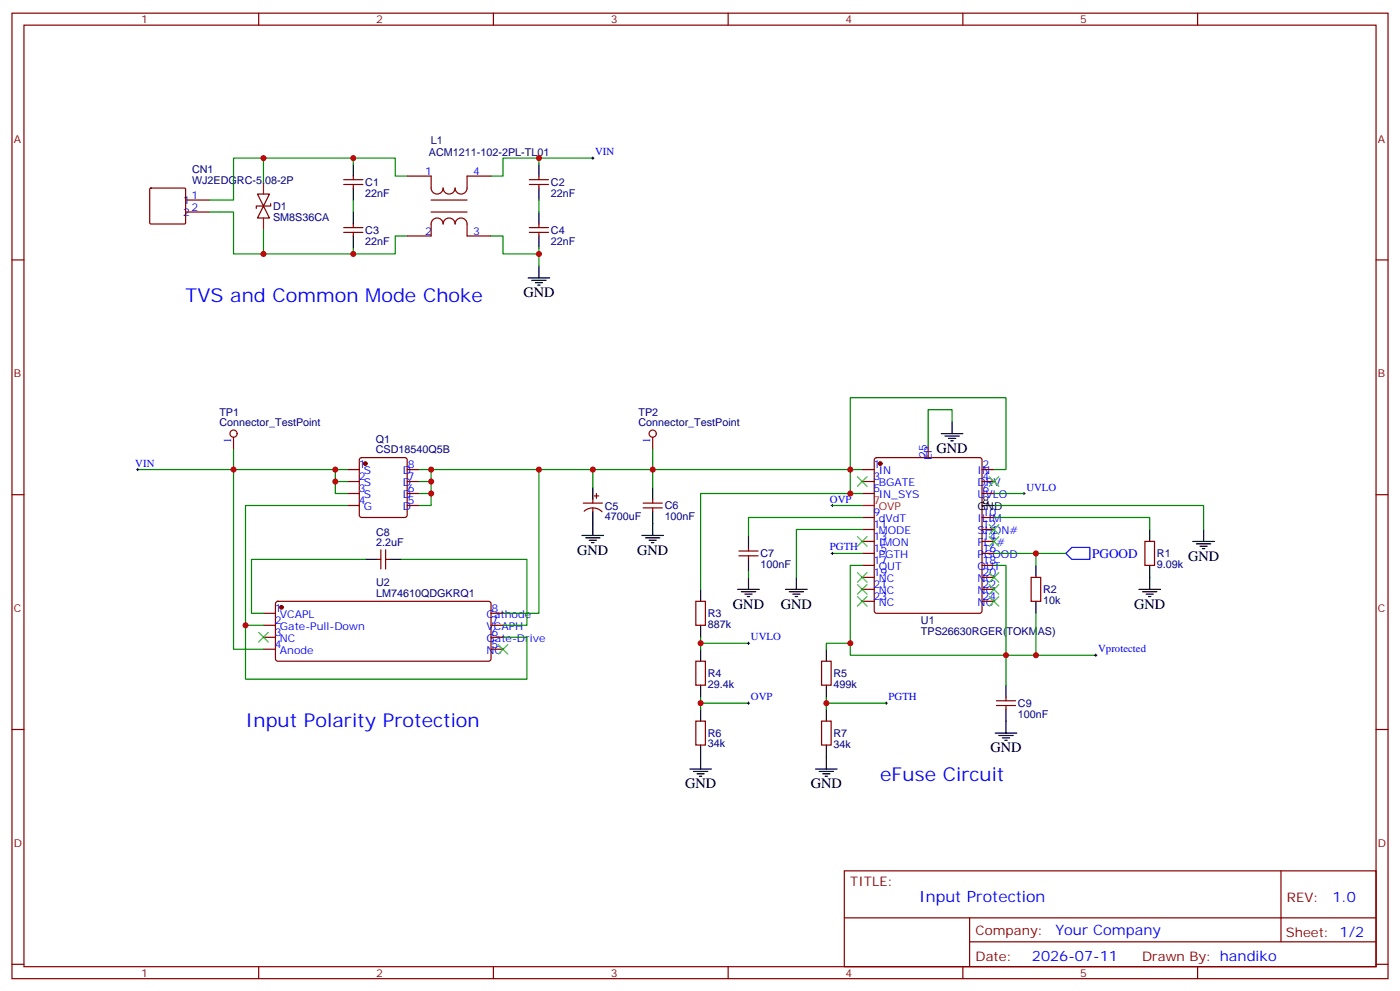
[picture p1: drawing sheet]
<svg xmlns="http://www.w3.org/2000/svg" width="412mm" height="292mm" viewBox="0 0 412 292" stroke-linecap="round" stroke-linejoin="round" font-family="sans-serif">
<g fill="none" stroke="#870000" stroke-width=".35">
<path d="M3.5 3.9h405.4v284.3h-405.4zM7.1 7.4h398.2v277.3h-398.2zM76.2 3.9v3.5M145.3 3.9v3.5M214.5 3.9v3.5M283.6 3.9v3.5M352.8 3.9v3.5M44.2 55.6l.2-.2h10.1l.2 .3-.1 10.1-.3 .2-10-.1-.2-.3zM54.7 58.9h7M75.8 57.2h3.6l-1.8 3.5zM79.7 60v.7h-4.2v.7M101.2 54.3h5.7"/>
<path d="M101.2 52.9h5.7M104.1 51.9v1M104.1 54.3v1.1M119.9 51.9h7.1v3.5a1.76 1.76 0 0 0 1.8 1.8 1.76 1.76 0 0 0 1.7-1.8 1.76 1.76 0 0 0 1.8 1.7 1.76 1.76 0 0 0 1.8-1.7 1.76 1.76 0 0 0 1.7 1.8 1.76 1.76 0 0 0 1.8-1.8v-3.5h7M127 58.9h10.6M155.9 54.3h5.7M155.9 52.9h5.7M158.7 51.9v1M158.7 54.3v1.1M3.5 76.6h3.6M54.7 62.4h7M77.6 60.7l1.8 3.5h-3.6z"/>
<path d="M101.2 68.4h5.7M101.2 67h5.7M104.1 66v1M104.1 68.4v1.1M119.9 69.5h7.1v-3.5a1.76 1.76 0 0 1 1.8-1.8 1.76 1.76 0 0 1 1.7 1.8 1.76 1.76 0 0 1 1.8-1.8 1.76 1.76 0 0 1 1.8 1.8 1.76 1.76 0 0 1 1.7-1.8 1.76 1.76 0 0 1 1.8 1.8v3.5h7M127 62.4h10.6M155.9 68.4h5.7M155.9 67h5.7M158.7 66v1M158.7 68.4v1.1M405.3 76.6h3.6M68.8 128.8v3.5"/>
<path d="M102.3 138.3h3.5M106.1 135l.4-.2h12.7l.5 .2 .2 .5v16.2l-.2 .5-.5 .2h-12.7l-.5-.2-.2-.5v-16.2zM119.9 138.3h3.6M192.3 128.8v3.5M254 138.3h3.5M257.8 135l.4-.2h30.4l.5 .2 .2 .5v44.4l-.3 .5-.4 .2h-30.4l-.5-.2-.2-.5v-44.4zM273.4 131.2v3.6M289.3 138.3h3.5M3.5 145.7h3.6M102.3 141.8h3.5M102.3 145.3h3.5M102.3 148.9h3.5"/>
<path d="M119.9 141.8h3.6M119.9 145.3h3.6M119.9 148.9h3.6M171.8 148.2h5.6M172.1 150.5a3.8 3.8 0 0 1 5.2 .2M174.6 147.1v1.1M174.6 149.6v1M175 146.1h1.4M175.7 145.3v1.5M189.4 149.6h5.7M189.4 148.2h5.7M192.3 147.1v1.1"/>
<path d="M192.3 149.6v1M254 141.8h3.5M254 145.3h3.5M254 152.4h3.5M254 155.9h3.5M254 159.5h3.5M289.3 141.8h3.5M289.3 145.3h3.5M289.3 152.4h3.5M289.3 155.9h3.5M289.3 159.5h3.5M337.3 159.5h2.8v7h-2.8z"/>
<path d="M405.3 145.7h3.6M81.4 177.3l.4-.2h62.4l.4 .7v16.5l-.7 .4h-62.3l-.5-.7v-16.2zM111.1 164.7h1.1M112.2 161.9v5.7M113.6 161.9v5.7M113.6 164.7h1.1M205 177.1h2.8v7.1h-2.8zM217.7 162.3h5.6M217.7 163.7h5.6M220.5 161.2v1.1M220.5 163.7v1M254 177.1h3.5"/>
<path d="M254 173.6h3.5M254 170h3.5M254 166.5h3.5M254 163h3.5M289.3 177.1h3.5M289.3 173.6h3.5M289.3 170h3.5M289.3 166.5h3.5M289.3 163h3.5M303.7 170h2.9v7.1h-2.9zM77.6 180.6h3.5M77.6 184.2h3.5"/>
<path d="M77.6 187.7h3.5M77.6 191.2h3.5M144.6 180.6h3.6M144.6 184.2h3.6M144.6 187.7h3.6M144.6 191.2h3.6M205 194.7h2.8v7.1h-2.8zM242 194.7h2.8v7.1h-2.8zM3.5 214.8h3.6M205 212.4h2.8v7h-2.8zM242 212.4h2.8v7h-2.8zM293.5 207.8h5.7"/>
<path d="M293.5 206.4h5.7M296.3 205.3v1.1M296.3 207.8v1M405.3 214.8h3.6M248.7 256.5h156.6v28.2h-156.6zM377.3 256.5v20.9M248.7 270.3h156.5M285.6 277.4h119.6M285.6 270.3v14.1M3.5 284h3.6M76.2 284.7v3.5M145.3 284.7v3.5"/>
<path d="M214.5 284.7v3.5M283.6 284.7v3.5M352.8 284.7v3.5M405.3 284h3.6"/>
</g>
<path d="M77.6 53.6v3.6M77.6 64.2v3.5" fill="none" stroke="#8c2424" stroke-width=".35"/>
<g fill="none" stroke="#008700" stroke-width=".35">
<path d="M77.6 46.6v7M104.1 46.6v1.7M104.1 58.9v3.5M119.9 51.9h-3.5v-5.3h-47.6v12.3h-7.1M158.7 46.6v1.7M158.7 58.9v3.5M174.6 46.6h-26.4v5.3h-3.6M61.7 62.4h7.1v12.4h47.6v-5.3h3.5M77.6 67.7v7.1M104.1 73v1.8M144.6 69.5h3.6v5.3h10.5v3.5M158.7 73v1.8"/>
<path d="M40.6 138.3h61.7M68.8 132.3v58.9h8.8M98.8 138.3v7h3.5M123.5 138.3h130.5M127 138.3v10.6h-3.5M158.7 138.3v42.3h-10.5M174.6 138.3v5.3M192.3 132.3v11.3M280.5 124.2v-3.5h-7.1v10.5M292.8 138.3h3.5v-21.2h-45.8v28.2h3.5M98.8 141.8h3.5M102.3 148.9h-30v35.3h5.3"/>
<path d="M123.5 145.3h3.5M123.5 141.8h3.5M245.2 148.9h8.8M250.5 145.3h-44.1v28.3M254 155.9h-19.4v14.1M254 152.4h-33.5v5.3M292.8 148.9h61.7v7M292.8 152.4h45.9v3.5M292.8 145.3h8.8M107.6 164.7h-33.5v15.9h3.5M118.2 164.7h37v19.5h-7M220.5 168.3v1.7"/>
<path d="M245.2 163h8.8M254 166.5h-3.5v26.5h72.3M292.8 166.5h3.5v35.3M292.8 163h21.2M305.2 163v3.5M72.3 184.2v15.8h82.9v-12.3h-7M206.4 187.7v3.5M206.4 189.4h14.1M250.5 189.4h-7.1v1.8M305.2 180.6v12.4M206.4 205.3v3.5M206.4 207.1h14.1"/>
<path d="M243.4 207.1h17.7M243.4 205.3v3.5"/>
</g>
<g fill="none" stroke="#000" stroke-width=".35">
<path d="M104.1 48.3v3.6M104.1 55.4v3.5M158.7 48.3v3.6M158.7 55.4v3.5M104.1 62.4v3.6M104.1 69.5v3.5M158.7 62.4v3.6M158.7 69.5v3.5M158.7 78.3v3.5M155.6 81.8h6.3M156.6 82.6h4.3M157.7 83.3h2.1"/>
<path d="M158.4 84h.7M277.3 127.7h6.3M278.3 128.4h4.3M279.4 129.1h2.1M280.1 129.8h.7M280.5 124.2v3.5M171.4 157.7h6.4M172.5 158.4h4.2M173.6 159.1h2.1M174.3 159.8h.7M174.6 143.6v3.5M174.6 150.6v7.1"/>
<path d="M189.1 157.7h6.3M190.1 158.4h4.3M191.2 159.1h2.1M191.9 159.8h.7M192.3 143.6v3.5M192.3 150.6v7.1M220.5 157.7v3.5M289.3 148.9h3.5M338.7 155.9v3.6M351.4 159.5h6.3M354.5 155.9v3.6M107.6 164.7h3.5"/>
<path d="M114.7 164.7h3.5M206.4 173.6v3.5M217.3 173.6h6.4M218.4 174.3h4.2M219.4 175h2.1M220.1 175.7h.7M220.5 164.7v3.6M220.5 170v3.6M231.4 173.6h6.4M232.5 174.3h4.2M233.5 175h2.2M234.2 175.7h.7"/>
<path d="M234.6 170v3.6M305.2 166.5v3.5M305.2 177.1v3.5M335.5 173.6h6.3M336.5 174.3h4.3M337.6 175h2.1M338.3 175.7h.7M338.7 166.5v7.1M352.4 160.2h4.3M353.5 160.9h2.1M354.2 161.6h.7M206.4 184.2v3.5"/>
<path d="M206.4 191.2v3.5M243.4 191.2v3.5M206.4 201.8v3.5M206.4 208.8v3.6M206.4 219.4v7.1M243.4 201.8v3.5M243.4 208.8v3.6M243.4 219.4v7.1M293.2 215.9h6.3M294.2 216.6h4.2M295.3 217.3h2.1M296 218h.7"/>
<path d="M296.3 201.8v3.5M296.3 208.8v7.1M203.2 226.5h6.3M204.3 227.2h4.2M205.3 227.9h2.1M206 228.6h.7M240.2 226.5h6.4M241.3 227.2h4.2M242.4 227.9h2.1M243.1 228.6h.7"/>
</g>
<g fill="#870000" stroke="#870000" stroke-width=".35">
<circle cx="82.9" cy="178.9" r=".53"/>
<circle cx="107.6" cy="136.5" r=".53"/>
<circle cx="259.3" cy="136.5" r=".53"/>
</g>
<g fill="none" stroke="#000" stroke-width=".29">
<path d="M174.3 46.6h.7M174.6 46.2v.7M40.2 138.3h.7M40.6 137.9v.7M244.8 148.9h.7M245.2 148.5v.7M301.3 145.3h.7M301.6 145v.7M244.8 163h.7M245.2 162.6v.7M220.1 189.4h.7M220.5 189.1v.7"/>
<path d="M322.4 193h.7M322.8 192.6v.7M220.1 207.1h.7M220.5 206.7v.7M260.7 207.1h.7M261.1 206.7v.7"/>
</g>
<g fill="none" stroke="#3c3" stroke-width=".35">
<path d="M252.6 140.4l2.8 2.8M252.6 158l2.8 2.9M255.4 140.4l-2.8 2.8M255.4 158l-2.8 2.9M291.4 140.4l2.8 2.8M291.4 158l2.8 2.9M291.4 154.5l2.8 2.8M294.2 140.4l-2.8 2.8M294.2 158l-2.8 2.9M294.2 154.5l-2.8 2.8M252.6 168.6l2.8 2.8M252.6 172.2l2.8 2.8"/>
<path d="M252.6 175.7l2.8 2.8M255.4 168.6l-2.8 2.8M255.4 172.2l-2.8 2.8M255.4 175.7l-2.8 2.8M291.4 168.6l2.8 2.8M291.4 172.2l2.8 2.8M291.4 175.7l2.8 2.8M294.2 168.6l-2.8 2.8M294.2 172.2l-2.8 2.8M294.2 175.7l-2.8 2.8M76.2 186.3l2.8 2.8M79 186.3l-2.8 2.8"/>
<path d="M146.8 189.8l2.8 2.8M149.6 189.8l-2.8 2.8"/>
</g>
<path d="M254 148.9h3.5" fill="none" stroke="#f00" stroke-width=".35"/>
<path d="M315.7 161.2h5.3v3.5h-5.3l-1.7-1.7z" fill="none" stroke="#00f" stroke-width=".35"/>
<g fill="none" stroke="#a10000" stroke-width=".35">
<circle cx="68.8" cy="127.7" r="1.06"/>
<circle cx="192.3" cy="127.7" r="1.06"/>
</g>
<g fill="#c00">
<circle cx="77.6" cy="46.6" r=".88"/>
<circle cx="77.6" cy="74.8" r=".88"/>
<circle cx="104.1" cy="46.6" r=".88"/>
<circle cx="104.1" cy="74.8" r=".88"/>
<circle cx="158.8" cy="74.8" r=".88"/>
<circle cx="158.8" cy="46.6" r=".88"/>
<circle cx="127" cy="138.3" r=".88"/>
<circle cx="127" cy="145.3" r=".88"/>
<circle cx="127" cy="141.8" r=".88"/>
<circle cx="98.8" cy="138.3" r=".88"/>
<circle cx="98.8" cy="141.8" r=".88"/>
<circle cx="68.8" cy="138.3" r=".88"/>
<circle cx="72.3" cy="184.1" r=".88"/>
<circle cx="158.8" cy="138.3" r=".88"/>
<circle cx="250.5" cy="138.3" r=".88"/>
<circle cx="192.3" cy="138.3" r=".88"/>
<circle cx="250.5" cy="145.3" r=".88"/>
<circle cx="206.4" cy="189.4" r=".88"/>
<circle cx="206.4" cy="207.1" r=".88"/>
<circle cx="296.3" cy="193" r=".88"/>
<circle cx="250.5" cy="189.4" r=".88"/>
<circle cx="243.4" cy="207.1" r=".88"/>
<circle cx="174.6" cy="138.3" r=".88"/>
<circle cx="305.2" cy="193" r=".88"/>
<circle cx="305.2" cy="163" r=".88"/>
</g>
<g font-size="5.6" fill="#00f">
<text x="54.7" y="88.9">TVS and Common Mode Choke</text>
<text x="72.3" y="214.1">Input Polarity Protection</text>
<text x="259.3" y="230">eFuse Circuit</text>
</g>
<text font-size="4.6" fill="#00f" x="270.8" y="265.5">Input Protection</text>
<g font-size="4.2">
<text x="154.2" y="87.5">GND</text>
<text x="275.9" y="133.4">GND</text>
<text x="170" y="163.3">GND</text>
<text x="187.7" y="163.3">GND</text>
<text x="350" y="165.1">GND</text>
<text x="215.9" y="179.2">GND</text>
<text x="230" y="179.2">GND</text>
<text x="334.1" y="179.2">GND</text>
<text x="291.7" y="221.5">GND</text>
<text x="201.8" y="232.1">GND</text>
<text x="238.8" y="232.1">GND</text>
</g>
<g font-size="4.2" fill="#00f">
<text x="392.5" y="265.7">1.0</text>
<text x="310.9" y="275.3">Your Company</text>
<text x="304" y="283.1">2026-07-11</text>
</g>
<text font-size="3.9" fill="#00f" x="321.7" y="164.3">PGOOD</text>
<g font-size="3.9" fill="#800">
<text x="250.5" y="261.1">TITLE:</text>
<text x="379.1" y="265.7">REV:</text>
<text x="287.4" y="275.3">Company:</text>
<text x="378.7" y="275.9">Sheet: 1/2</text>
<text x="287.4" y="282.9">Date:</text>
<text x="336.4" y="283">Drawn By: handiko</text>
</g>
<g font-size="3.2" fill="#800">
<text x="41.6" y="6.9">1</text>
<text x="110.8" y="6.9">2</text>
<text x="179.9" y="6.9">3</text>
<text x="249.1" y="6.9">4</text>
<text x="318.2" y="6.9">5</text>
<text x="4.1" y="42">A</text>
<text x="405.9" y="42">A</text>
<text x="4.1" y="111.1">B</text>
<text x="405.9" y="111.1">B</text>
<text x="4.1" y="180.3">C</text>
<text x="405.9" y="180.3">C</text>
<text x="4.1" y="249.4">D</text>
<text x="405.9" y="249.4">D</text>
<text x="41.6" y="287.7">1</text>
<text x="110.8" y="287.7">2</text>
<text x="179.9" y="287.7">3</text>
<text x="249.1" y="287.7">4</text>
<text x="318.2" y="287.7">5</text>
</g>
<g font-size="3.2" fill="#000080">
<text x="126.4" y="45.9">ACM1211-102-2PL-TL01</text>
<text x="126.9" y="42.4">L1</text>
<text x="56.6" y="50.9">CN1</text>
<text x="56.6" y="54.1">WJ2EDGRC-5.08-2P</text>
<text x="107.6" y="57.9">22nF</text>
<text x="107.6" y="54.7">C1</text>
<text x="162.3" y="57.9">22nF</text>
<text x="162.3" y="54.7">C2</text>
<text x="80.4" y="65">SM8S36CA</text>
<text x="80.4" y="61.8">D1</text>
<text x="107.6" y="68.8">C3</text>
<text x="162.3" y="68.8">C4</text>
<text x="107.6" y="72">22nF</text>
<text x="162.3" y="72">22nF</text>
<text x="64.6" y="125.6">Connector_TestPoint</text>
<text x="64.6" y="122.5">TP1</text>
<text x="188.1" y="125.6">Connector_TestPoint</text>
<text x="188.1" y="122.5">TP2</text>
<text x="110.7" y="130.4">Q1</text>
<text x="110.7" y="133.5">CSD18540Q5B</text>
<text x="178.2" y="153.2">4700uF</text>
<text x="178.2" y="150.1">C5</text>
<text x="195.8" y="153.1">100nF</text>
<text x="195.8" y="150">C6</text>
<text x="110.8" y="160.9">2.2uF</text>
<text x="110.8" y="157.8">C8</text>
<text x="224" y="167.2">100nF</text>
<text x="224" y="164.1">C7</text>
<text x="340.8" y="167.3">9.09k</text>
<text x="340.8" y="164.2">R1</text>
<text x="110.8" y="172.6">U2</text>
<text x="110.8" y="175.8">LM74610QDGKRQ1</text>
<text x="307.3" y="177.9">10k</text>
<text x="307.3" y="174.7">R2</text>
<text x="208.5" y="184.9">887k</text>
<text x="208.5" y="181.7">R3</text>
<text x="271.3" y="183.7">U1</text>
<text x="271.3" y="186.9">TPS26630RGER(TOKMAS)</text>
<text x="208.5" y="202.6">29.4k</text>
<text x="208.5" y="199.4">R4</text>
<text x="245.5" y="202.6">499k</text>
<text x="245.5" y="199.4">R5</text>
<text x="299.9" y="208.3">C9</text>
<text x="299.9" y="211.3">100nF</text>
<text x="208.5" y="220.1">34k</text>
<text x="208.5" y="217.1">R6</text>
<text x="245.5" y="220.2">34k</text>
<text x="245.5" y="217.1">R7</text>
</g>
<g font-size="3.2" fill="#00f">
<text x="175.3" y="45.7">VIN</text>
<text x="125.2" y="51.5">1</text>
<text x="139.3" y="51.5">4</text>
<text x="54" y="60">1</text>
<text x="56.4" y="58.6">1</text>
<text x="54" y="63.5">2</text>
<text x="56.4" y="62.1">2</text>
<text x="125.2" y="69.1">2</text>
<text x="139.3" y="69.1">3</text>
<text x="68.1" y="130.5" transform="rotate(-90 68.1 130.5)">1</text>
<text x="191.6" y="130.5" transform="rotate(-90 191.6 130.5)">1</text>
<text x="39.9" y="137.4">VIN</text>
<text x="105.7" y="137.9">1</text>
<text x="120.1" y="137.9">8</text>
<text x="257.4" y="137.9">1</text>
<text x="273" y="134.8" transform="rotate(-90 273 134.8)">25</text>
<text x="274.5" y="135.5" transform="rotate(-90 274.5 135.5)">EP</text>
<text x="289.5" y="137.9">2</text>
<text x="105.7" y="141.5">2</text>
<text x="107.1" y="139.7">S</text>
<text x="107.1" y="143.2">S</text>
<text x="118.6" y="143.2">D</text>
<text x="118.6" y="139.7">D</text>
<text x="120.1" y="141.5">7</text>
<text x="257.4" y="141.5">3</text>
<text x="258.8" y="139.7">IN</text>
<text x="258.8" y="143.2">BGATE</text>
<text x="288" y="143.2">DRV</text>
<text x="288" y="139.7">IN</text>
<text x="289.5" y="141.5">4</text>
<text x="105.7" y="145">3</text>
<text x="105.7" y="148.5">4</text>
<text x="107.1" y="146.8">S</text>
<text x="118.6" y="146.8">D</text>
<text x="120.1" y="148.5">5</text>
<text x="120.1" y="145">6</text>
<text x="244.5" y="148">OVP</text>
<text x="257.4" y="145">5</text>
<text x="258.8" y="146.8">IN_SYS</text>
<text x="288" y="146.8">UVLO</text>
<text x="289.5" y="145">6</text>
<text x="302.3" y="144.5">UVLO</text>
<text x="107.1" y="150.3">G</text>
<text x="118.6" y="150.3">D</text>
<text x="257.4" y="152">9</text>
<text x="257.4" y="155.6">11</text>
<text x="258.8" y="153.8">dVdT</text>
<text x="288" y="153.8">ILIM</text>
<text x="289.5" y="155.6">12</text>
<text x="289.5" y="152">10</text>
<text x="257.4" y="159.1">13</text>
<text x="258.8" y="157.3">MODE</text>
<text x="258.8" y="160.9">IMON</text>
<text x="288" y="160.9">FLT#</text>
<text x="288" y="157.3">SHDN#</text>
<text x="289.5" y="159.1">14</text>
<text x="244.5" y="162.1">PGTH</text>
<text x="257.4" y="162.6">15</text>
<text x="257.4" y="166.2">17</text>
<text x="258.8" y="164.4">PGTH</text>
<text x="258.8" y="167.9">OUT</text>
<text x="288" y="167.9">OUT</text>
<text x="288" y="164.4">PGOOD</text>
<text x="289.5" y="166.2">18</text>
<text x="289.5" y="162.6">16</text>
<text x="257.4" y="169.7">19</text>
<text x="257.4" y="173.2">21</text>
<text x="258.8" y="171.4">NC</text>
<text x="288" y="171.4">NC</text>
<text x="289.5" y="173.2">22</text>
<text x="289.5" y="169.7">20</text>
<text x="257.4" y="176.7">23</text>
<text x="258.8" y="175">NC</text>
<text x="258.8" y="178.5">NC</text>
<text x="288" y="178.5">NC</text>
<text x="288" y="175">NC</text>
<text x="289.5" y="176.7">24</text>
<text x="81" y="180.3">1</text>
<text x="81" y="183.8">2</text>
<text x="82.4" y="182">VCAPL</text>
<text x="82.4" y="185.6">Gate-Pull-Down</text>
<text x="143.3" y="185.6">VCAPH</text>
<text x="143.3" y="182">Cathode</text>
<text x="144.8" y="183.8">7</text>
<text x="144.8" y="180.3">8</text>
<text x="81" y="187.3">3</text>
<text x="81" y="190.9">4</text>
<text x="82.4" y="189.1">NC</text>
<text x="143.3" y="189.1">Gate-Drive</text>
<text x="144.8" y="190.9">5</text>
<text x="144.8" y="187.3">6</text>
<text x="221.2" y="188.6">UVLO</text>
<text x="82.4" y="192.6">Anode</text>
<text x="143.3" y="192.6">NC</text>
<text x="323.5" y="192.1">Vprotected</text>
<text x="221.2" y="206.2">OVP</text>
<text x="261.8" y="206.2">PGTH</text>
</g>
<g font-size="3.2" fill="#f00">
<text x="257.4" y="148.5">7</text>
<text x="258.8" y="150.3">OVP</text>
</g>
<g font-size="3.2">
<text x="289.5" y="148.5">8</text>
<text x="288" y="150.3">GND</text>
</g>
</svg>
